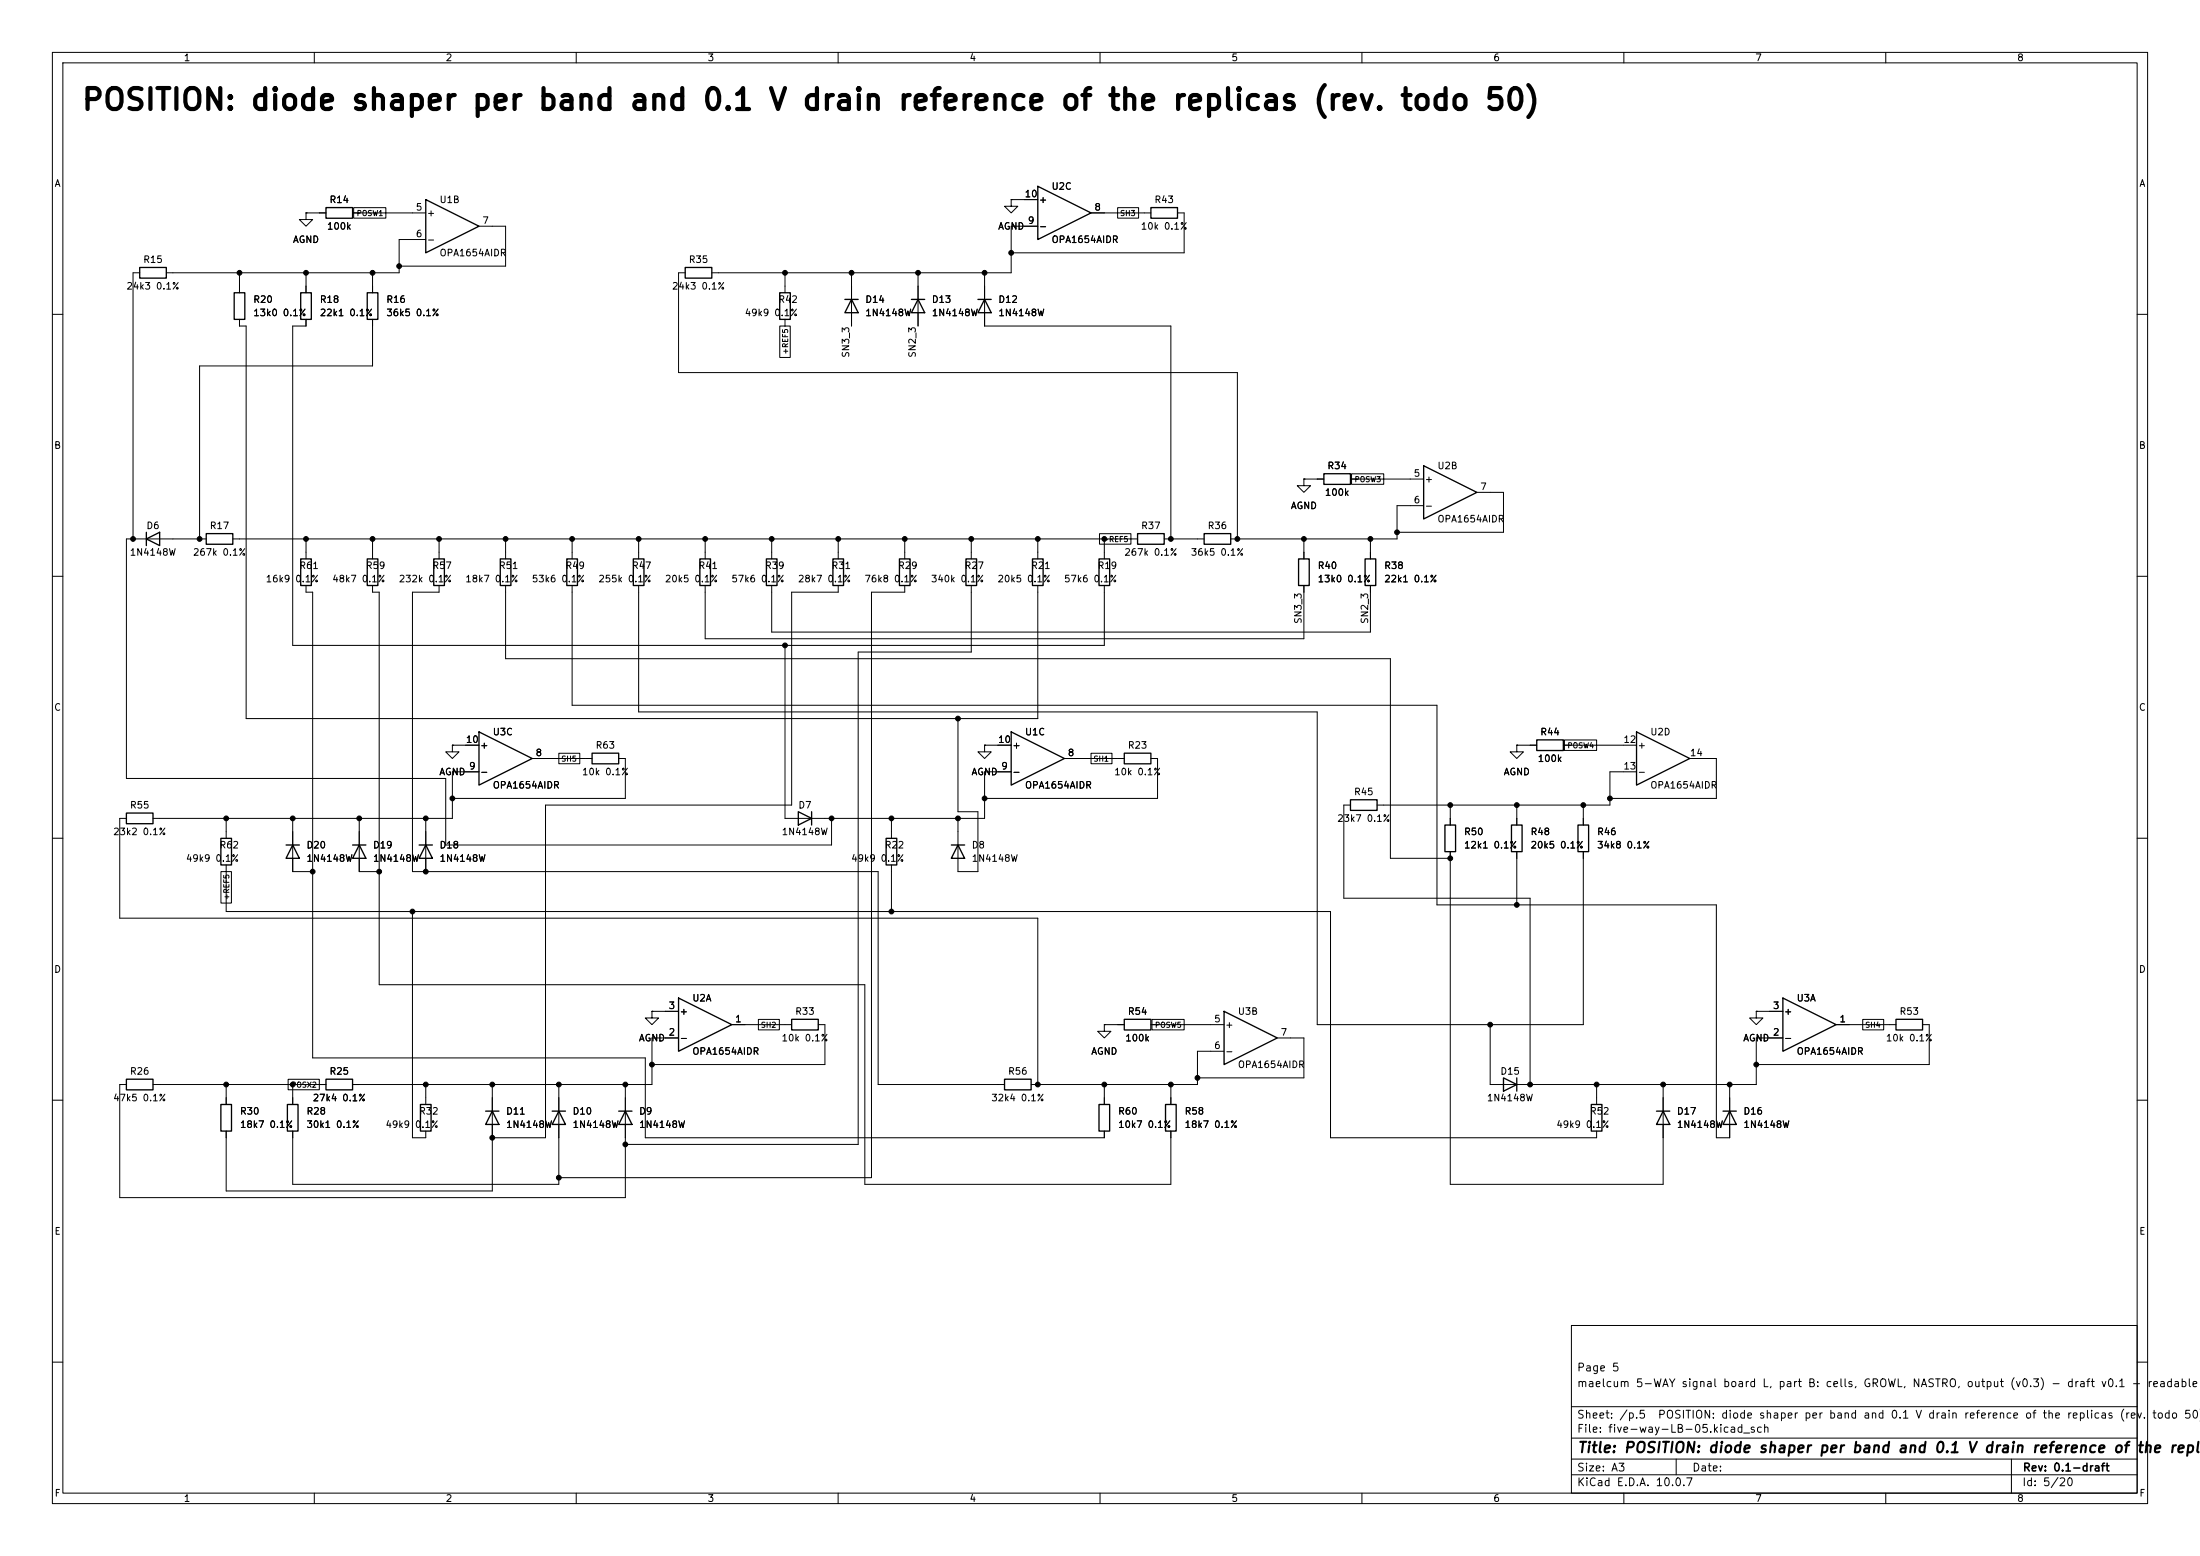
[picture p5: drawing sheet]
<svg xmlns="http://www.w3.org/2000/svg" width="420mm" height="297mm" viewBox="0 0 420 297" stroke-linecap="round" stroke-linejoin="round" font-family="sans-serif">
<g fill="none" stroke="#000" stroke-width=".19">
<path d="M10 10h400v277h-400zM12 12h396v273h-396zM60 10v2M110 10v2M160 10v2M210 10v2M260 10v2M310 10v2M360 10v2M67.5 39.6h6.2v2h-6.2zM193 38.1v1.3h1.3l-1.3 1.2-1.2-1.2h1.2M193 38.1h.1"/>
<path d="M193 38.1h5.1M213.4 39.6h4v2h-4zM26.7 52.1h-1.3v50.8M45.7 52.1v3.8M58.4 40.6v1.3h1.3l-1.3 1.3-1.3-1.3h1.3M58.4 40.6h.1M58.4 40.6h3.8M58.4 52.1v3.8M67.3 40.6h14M71.1 52.1v3.8M81.3 45.7h-5.1v6.4h-44.5M91.4 43.2h5.1v7.6h-20.3"/>
<path d="M130.8 52.1h-1.3v19h106.7v31.8M149.9 52.1v3.8M162.6 52.1v10.1M175.3 52.1v10.1M188 52.1v10.1h35.5v40.7M198.1 43.2h-5.1v8.9h-57.1M208.3 40.6h11.4M224.8 40.6h1.3v7.7h-33.1M10 60h2M45.7 61v1.2h1.3v75h151.1v-25.4M58.4 61v1.2h-2.5v61h154.9v-11.4M71.1 61v8.9h-33v33"/>
<path d="M148.9 62.2h2v6h-2zM149.9 61v1.2M408 60h2M248.9 91.4v1.3h1.3l-1.3 1.3-1.3-1.3h1.3M248.9 91.4h.1M248.9 91.4h3.8M257.8 91.4h14M258 90.4h6.2v2h-6.2zM271.8 96.5h-5.1v6.4h-31.8M281.9 94h5.1v7.6h-20.3M10 110h2M39.4 102.9h-15.3v45.7h61v12.7h73.6v-5.1"/>
<path d="M44.4 102.9h172.8M58.4 111.8v1.2h1.3v88.9h63.5v15.3h87.6v-1.3M58.4 102.9v3.8M71.1 111.8v1.2h1.3v75h92.7v38.1h58.4v-10.2M71.1 102.9v3.8M83.8 111.8v1.2h-5.1v53.4h88.9v40.6h24.2M83.8 102.9v3.8M96.5 102.9v3.8M96.5 111.8v13.9h168.9v38.1h11.5M109.2 102.9v3.8M109.2 111.8v22.8h165.1v38.1h53.4v44.5h2.5v-10.2M121.9 111.8v24.1h129.6v59.7h50.8v-33"/>
<path d="M121.9 102.9v3.8M134.6 102.9v3.8M134.6 111.8v10.1h114.3v-10.1M147.3 102.9v3.8M147.3 111.8v8.9h114.3v-8.9M160 102.9v3.8M160 111.8v1.2h-8.9v40.7h-47v63.5h-10.1M172.7 102.9v3.8M172.7 111.8v1.2h-6.3v111.8h-59.7M185.4 102.9v3.8M185.4 111.8v12.7h-21.6v93.9h-44.4M198.1 102.9v3.8"/>
<path d="M209.9 101.9h6v2h-6zM210.8 102.9v3.8M222.2 102.9h7.7M248.9 102.9v3.8M261.6 102.9v3.8M408 110h2M149.9 123.2v33h38.1v-8.9h5M182.9 137.2v17.7h3.8v11.5h-3.8v-10.2M10 160h2M24.1 156.2h-1.2v19.1h175.2v31.7M43.2 156.2v3.8M55.9 156.2v10.2h3.8"/>
<path d="M68.6 156.2v10.2h3.8M81.3 156.2v10.2M86.4 142.2v1.3h1.2l-1.2 1.3-1.3-1.3h1.3M86.4 142.2h.1M86.4 142.2h5M91.4 147.3h-5v8.9h-57.2M101.6 144.8h11.4M106.7 143.8h4v2h-4zM118.1 144.8h1.3v7.6h-33M170.2 156.2v3.8M188 142.2v1.3h1.2l-1.2 1.3-1.3-1.3h1.3M188 142.2h.1"/>
<path d="M188 142.2h5M203.2 144.8h11.4M208.3 143.8h4v2h-4zM219.7 144.8h1.3v7.6h-33M257.8 153.7h-1.3v17.8h35.6v35.5M276.9 153.7v3.8M289.6 142.2v1.3h1.2l-1.2 1.3-1.3-1.3h1.3M289.6 142.2h.1M289.6 142.2h3.8M289.6 153.7v3.8M298.4 142.2h14M298.7 141.2h6.1v2h-6.1z"/>
<path d="M302.3 153.7v3.8M312.4 147.3h-5.1v6.4h-44.4M322.6 144.8h5.1v7.6h-20.4M408 160h2M42.2 166.4h2v6h-2zM43.2 165.1v8.9h210.8v43.2h50.8v-1.3M78.7 174v43.2h2.6v-1.3M170.2 165.1v8.9M276.9 162.6v63.5h40.6v-19.1M289.6 162.6v10.1M124.5 193v1.3h1.2l-1.2 1.3-1.3-1.3h1.3M124.5 193h.1"/>
<path d="M124.5 193h5M129.5 198.1h-5v8.9h-57.2M139.7 195.6h11.4M144.8 194.6h4v2h-4zM156.2 195.6h1.3v7.6h-33M210.8 195.6v1.3h1.3l-1.3 1.2-1.3-1.2h1.3M210.8 195.6h.1M210.8 195.6h3.8M219.7 195.6h14M219.9 194.6h6.2v2h-6.2zM243.8 198.1h5.1v7.6h-20.3M284.5 195.6v11.4h50.8v-8.9h5.1"/>
<path d="M335.3 193v1.3h1.2l-1.2 1.3-1.3-1.3h1.3M335.3 193h.1M335.3 193h5.1M350.5 195.6h11.4M355.6 194.6h4v2h-4zM367 195.6h1.3v7.6h-33M10 210h2M24.1 207h-1.2v21.6h96.5v-21.6M29.2 207h33M43.2 207v3.8M55 206h6v2h-6zM55.9 207v3.8"/>
<path d="M81.3 207v3.8M94 207v20.3h-50.8v-11.4M106.7 207v19.1h-50.8v-10.2M210.8 207v3.8M223.5 207v3.8M233.7 200.7h-5.1v6.3h-31.8M304.8 207v3.8M408 210h2M300 253h108v32h-108zM10 260h2M300 278.5h108M300 274.5h108"/>
<path d="M300 268.5h108M320 278.5v3M384 278.5v6.5M408 260h2M60 285v2M110 285v2M160 285v2M210 285v2M260 285v2M300 281.5h108M310 285v2M360 285v2"/>
</g>
<g fill="none" stroke="#000" stroke-width=".25">
<path d="M62.2 39.6h5.1v2.1h-5.1zM81.3 38.1l10.1 5.1-10.1 5.1zM198.1 35.6l10.2 5-10.2 5.1zM219.7 39.6h5.1v2.1h-5.1zM26.7 51.1h5v2h-5zM44.7 55.9h2v5.1h-2zM57.4 55.9h2v5.1h-2zM70.1 55.9h2v5.1h-2zM130.8 51.1h5.1v2h-5.1zM148.8 55.9h2.1v5.1h-2.1zM161.3 57.2h2.5M162.6 57.2l1.2 2.5h-2.5z"/>
<path d="M174 57.2h2.5M175.3 57.2l1.2 2.5h-2.5zM186.7 57.2h2.5M188 57.2l1.2 2.5h-2.5zM252.7 90.4h5.1v2.1h-5.1zM271.8 88.9l10.1 5.1-10.1 5.1zM27.9 102.9l2.6-1.3v2.5zM27.9 101.6v2.5M39.4 101.9h5v2h-5zM57.4 106.7h2v5.1h-2zM70.1 106.7h2v5.1h-2zM82.8 106.7h2v5.1h-2z"/>
<path d="M95.5 106.7h2v5.1h-2zM108.2 106.7h2v5.1h-2zM120.9 106.7h2v5.1h-2zM133.6 106.7h2v5.1h-2zM146.3 106.7h2v5.1h-2zM159 106.7h2v5.1h-2zM171.7 106.7h2v5.1h-2zM184.4 106.7h2v5.1h-2zM197.1 106.7h2v5.1h-2zM209.8 106.7h2v5.1h-2zM217.2 101.9h5v2h-5zM229.9 101.9h5v2h-5z"/>
<path d="M247.9 106.7h2v5.1h-2zM260.6 106.7h2v5.1h-2zM91.4 139.7l10.2 5.1-10.2 5.1zM193 139.7l10.2 5.1-10.2 5.1zM312.4 139.7l10.2 5.1-10.2 5.1zM24.1 155.2h5.1v2h-5.1zM113 143.8h5.1v2h-5.1zM152.4 154.9l2.5 1.3-2.5 1.3zM154.9 154.9v2.6M214.6 143.8h5.1v2h-5.1zM257.8 152.7h5.1v2h-5.1zM275.8 157.5h2.1v5.1h-2.1z"/>
<path d="M288.5 157.5h2.1v5.1h-2.1zM293.4 141.2h5v2.1h-5zM301.2 157.5h2.1v5.1h-2.1zM42.2 160h2v5.1h-2zM54.6 161.3h2.5M55.9 161.3l1.2 2.5h-2.5zM67.3 161.3h2.5M68.6 161.3l1.2 2.5h-2.5zM80 161.3h2.5M81.3 161.3l1.2 2.5h-2.5zM169.2 160h2v5.1h-2zM181.6 161.3h2.5"/>
<path d="M182.9 161.3l1.2 2.5h-2.5zM129.5 190.5l10.2 5.1-10.2 5.1zM151.1 194.6h5.1v2h-5.1zM214.6 194.6h5.1v2h-5.1zM233.7 193l10.1 5.1-10.1 5.1zM340.4 190.5l10.1 5.1-10.1 5.1zM361.9 194.6h5.1v2h-5.1zM24.1 206h5.1v2h-5.1zM42.2 210.8h2v5.1h-2zM54.9 210.8h2v5.1h-2zM62.2 206h5.1v2h-5.1zM80.3 210.8h2v5.1h-2z"/>
<path d="M92.7 212.1h2.5M94 212.1l1.2 2.5h-2.5zM105.4 212.1h2.5M106.7 212.1l1.2 2.5h-2.5zM118.1 212.1h2.5M119.4 212.1l1.2 2.5h-2.5zM191.8 206h5v2h-5zM209.8 210.8h2v5.1h-2zM222.5 210.8h2v5.1h-2zM287 205.7l2.6 1.3-2.6 1.3zM289.6 205.7v2.6M303.8 210.8h2v5.1h-2z"/>
<path d="M316.2 212.1h2.6M317.5 212.1l1.3 2.5h-2.6zM328.9 212.1h2.6M330.2 212.1l1.3 2.5h-2.6z"/>
</g>
<g fill="#000" stroke="#000" stroke-width=".19">
<circle cx="45.7" cy="52.1" r=".46"/>
<circle cx="58.4" cy="52.1" r=".46"/>
<circle cx="71.1" cy="52.1" r=".46"/>
<circle cx="76.2" cy="50.8" r=".46"/>
<circle cx="149.9" cy="52.1" r=".46"/>
<circle cx="162.6" cy="52.1" r=".46"/>
<circle cx="175.3" cy="52.1" r=".46"/>
<circle cx="188" cy="52.1" r=".46"/>
<circle cx="193" cy="48.3" r=".46"/>
<circle cx="25.4" cy="102.9" r=".46"/>
<circle cx="38.1" cy="102.9" r=".46"/>
<circle cx="58.4" cy="102.9" r=".46"/>
<circle cx="71.1" cy="102.9" r=".46"/>
<circle cx="83.8" cy="102.9" r=".46"/>
<circle cx="96.5" cy="102.9" r=".46"/>
<circle cx="109.2" cy="102.9" r=".46"/>
<circle cx="121.9" cy="102.9" r=".46"/>
<circle cx="134.6" cy="102.9" r=".46"/>
<circle cx="147.3" cy="102.9" r=".46"/>
<circle cx="160" cy="102.9" r=".46"/>
<circle cx="172.7" cy="102.9" r=".46"/>
<circle cx="185.4" cy="102.9" r=".46"/>
<circle cx="198.1" cy="102.9" r=".46"/>
<circle cx="210.8" cy="102.9" r=".46"/>
<circle cx="223.5" cy="102.9" r=".46"/>
<circle cx="236.2" cy="102.9" r=".46"/>
<circle cx="248.9" cy="102.9" r=".46"/>
<circle cx="261.6" cy="102.9" r=".46"/>
<circle cx="266.7" cy="101.6" r=".46"/>
<circle cx="149.9" cy="123.2" r=".46"/>
<circle cx="182.9" cy="137.2" r=".46"/>
<circle cx="43.2" cy="156.2" r=".46"/>
<circle cx="55.9" cy="156.2" r=".46"/>
<circle cx="68.6" cy="156.2" r=".46"/>
<circle cx="81.3" cy="156.2" r=".46"/>
<circle cx="86.4" cy="152.4" r=".46"/>
<circle cx="158.7" cy="156.2" r=".46"/>
<circle cx="170.2" cy="156.2" r=".46"/>
<circle cx="182.9" cy="156.2" r=".46"/>
<circle cx="188" cy="152.4" r=".46"/>
<circle cx="276.9" cy="153.7" r=".46"/>
<circle cx="289.6" cy="153.7" r=".46"/>
<circle cx="302.3" cy="153.7" r=".46"/>
<circle cx="307.3" cy="152.4" r=".46"/>
<circle cx="59.7" cy="166.4" r=".46"/>
<circle cx="72.4" cy="166.4" r=".46"/>
<circle cx="78.7" cy="174" r=".46"/>
<circle cx="81.3" cy="166.4" r=".46"/>
<circle cx="170.2" cy="174" r=".46"/>
<circle cx="276.9" cy="163.8" r=".46"/>
<circle cx="289.6" cy="172.7" r=".46"/>
<circle cx="284.5" cy="195.6" r=".46"/>
<circle cx="43.2" cy="207" r=".46"/>
<circle cx="55.9" cy="207" r=".46"/>
<circle cx="81.3" cy="207" r=".46"/>
<circle cx="94" cy="207" r=".46"/>
<circle cx="94" cy="217.2" r=".46"/>
<circle cx="106.7" cy="207" r=".46"/>
<circle cx="119.4" cy="218.4" r=".46"/>
<circle cx="119.4" cy="207" r=".46"/>
<circle cx="124.5" cy="203.2" r=".46"/>
<circle cx="198.1" cy="207" r=".46"/>
<circle cx="210.8" cy="207" r=".46"/>
<circle cx="223.5" cy="207" r=".46"/>
<circle cx="228.6" cy="205.7" r=".46"/>
<circle cx="292.1" cy="207" r=".46"/>
<circle cx="304.8" cy="207" r=".46"/>
<circle cx="317.5" cy="207" r=".46"/>
<circle cx="330.2" cy="207" r=".46"/>
<circle cx="335.3" cy="203.2" r=".46"/>
<circle cx="106.7" cy="224.8" r=".46"/>
</g>
<text font-size="4" x="15.4" y="22">POSITION: diode shaper per band and 0.1 V drain reference of the replicas (rev. todo 50)</text>
<text font-size="2" x="301" y="277.8">Title: POSITION: diode shaper per band and 0.1 V drain reference of the replic</text>
<g font-size="1.5">
<text x="300.9" y="262.1">Page 5</text>
<text x="300.9" y="265.1">maelcum 5-WAY signal board L, part B: cells, GROWL, NASTRO, output (v0.3) - draft v0.1 - readable s</text>
<text x="300.9" y="273.8">File: five-way-LB-05.kicad_sch</text>
<text x="300.9" y="271.1">Sheet: /p.5</text>
<text x="316.4" y="271.1">POSITION: diode shaper per band and 0.1 V drain reference of the replicas (rev.</text>
<text x="410.7" y="271.1">todo 50)/</text>
<text x="300.9" y="281.2">Size: A3</text>
<text x="322.9" y="281.2">Date:</text>
<text x="386" y="281.2">Rev: 0.1-draft</text>
<text x="300.9" y="284">KiCad E.D.A. 10.0.7</text>
<text x="385.9" y="284">Id: 5/20</text>
</g>
<g font-size="1.3">
<text x="35" y="12">1</text>
<text x="85" y="12">2</text>
<text x="135" y="12">3</text>
<text x="185" y="12">4</text>
<text x="235" y="12">5</text>
<text x="285" y="12">6</text>
<text x="335" y="12">7</text>
<text x="385" y="12">8</text>
<text x="10.3" y="36">A</text>
<text x="408.3" y="36">A</text>
<text x="62.8" y="39.1">R14</text>
<text x="79.3" y="40.5">5</text>
<text x="81.4" y="41.6">+</text>
<text x="83.8" y="39.1">U1B</text>
<text x="195.5" y="38">10</text>
<text x="198.2" y="39.1">+</text>
<text x="200.6" y="36.5">U2C</text>
<text x="208.8" y="40.5">8</text>
<text x="220.3" y="39.1">R43</text>
<text x="55.8" y="46.7">AGND</text>
<text x="62.3" y="44.1">100k</text>
<text x="79.3" y="45.6">6</text>
<text x="81.4" y="46.7">-</text>
<text x="92" y="43">7</text>
<text x="190.4" y="44.1">AGND</text>
<text x="196.1" y="43">9</text>
<text x="198.2" y="44.1">-</text>
<text x="200.6" y="46.7">OPA1654AIDR</text>
<text x="217.7" y="44.1">10k 0.1%</text>
<text x="27.2" y="50.5">R15</text>
<text x="83.8" y="49.2">OPA1654AIDR</text>
<text x="131.4" y="50.5">R35</text>
<text x="24" y="55.6">24k3 0.1%</text>
<text x="48.2" y="58.1">R20</text>
<text x="60.9" y="58.1">R18</text>
<text x="73.6" y="58.1">R16</text>
<text x="128.2" y="55.6">24k3 0.1%</text>
<text x="148.5" y="58.1">R42</text>
<text x="165.1" y="58.1">D14</text>
<text x="177.8" y="58.1">D13</text>
<text x="190.5" y="58.1">D12</text>
<text x="48.2" y="60.7">13k0 0.1%</text>
<text x="60.9" y="60.7">22k1 0.1%</text>
<text x="73.6" y="60.7">36k5 0.1%</text>
<text x="142.1" y="60.7">49k9 0.1%</text>
<text x="165.1" y="60.7">1N4148W</text>
<text x="177.8" y="60.7">1N4148W</text>
<text x="190.5" y="60.7">1N4148W</text>
<text x="162.4" y="68.4" transform="rotate(-90 162.4 68.4)">SN3_3</text>
<text x="175.1" y="68.4" transform="rotate(-90 175.1 68.4)">SN2_3</text>
<text x="10.2" y="86">B</text>
<text x="253.3" y="89.9">R34</text>
<text x="274.3" y="89.9">U2B</text>
<text x="408.2" y="86">B</text>
<text x="252.8" y="94.9">100k</text>
<text x="269.8" y="91.3">5</text>
<text x="271.9" y="92.4">+</text>
<text x="282.5" y="93.8">7</text>
<text x="27.8" y="101.3">D6</text>
<text x="39.9" y="101.3">R17</text>
<text x="217.7" y="101.3">R37</text>
<text x="230.4" y="101.3">R36</text>
<text x="246.3" y="97.5">AGND</text>
<text x="269.8" y="96.4">6</text>
<text x="271.9" y="97.5">-</text>
<text x="274.3" y="100">OPA1654AIDR</text>
<text x="24.7" y="106.4">1N4148W</text>
<text x="36.7" y="106.4">267k 0.1%</text>
<text x="214.5" y="106.4">267k 0.1%</text>
<text x="227.2" y="106.4">36k5 0.1%</text>
<text x="50.6" y="111.5">16k9</text>
<text x="56.2" y="111.5">0.1%</text>
<text x="57" y="108.9">R61</text>
<text x="63.3" y="111.5">48k7 0.1%</text>
<text x="69.7" y="108.9">R59</text>
<text x="76" y="111.5">232k 0.1%</text>
<text x="82.4" y="108.9">R57</text>
<text x="88.7" y="111.5">18k7 0.1%</text>
<text x="95.1" y="108.9">R51</text>
<text x="101.4" y="111.5">53k6 0.1%</text>
<text x="107.8" y="108.9">R49</text>
<text x="114.1" y="111.5">255k 0.1%</text>
<text x="120.5" y="108.9">R47</text>
<text x="126.8" y="111.5">20k5 0.1%</text>
<text x="133.2" y="108.9">R41</text>
<text x="139.5" y="111.5">57k6 0.1%</text>
<text x="145.9" y="108.9">R39</text>
<text x="152.2" y="111.5">28k7 0.1%</text>
<text x="158.6" y="108.9">R31</text>
<text x="164.9" y="111.5">76k8 0.1%</text>
<text x="171.3" y="108.9">R29</text>
<text x="177.6" y="111.5">340k 0.1%</text>
<text x="184" y="108.9">R27</text>
<text x="190.3" y="111.5">20k5 0.1%</text>
<text x="196.7" y="108.9">R21</text>
<text x="203" y="111.5">57k6 0.1%</text>
<text x="209.4" y="108.9">R19</text>
<text x="251.4" y="108.9">R40</text>
<text x="251.4" y="111.5">13k0 0.1%</text>
<text x="264.1" y="108.9">R38</text>
<text x="264.1" y="111.5">22k1 0.1%</text>
<text x="248.8" y="119.2" transform="rotate(-90 248.8 119.2)">SN3_3</text>
<text x="261.5" y="119.2" transform="rotate(-90 261.5 119.2)">SN2_3</text>
<text x="10.2" y="136">C</text>
<text x="408.2" y="136">C</text>
<text x="88.8" y="142.1">10</text>
<text x="91.5" y="143.2">+</text>
<text x="94" y="140.7">U3C</text>
<text x="113.6" y="143.2">R63</text>
<text x="190.4" y="142.1">10</text>
<text x="193.1" y="143.2">+</text>
<text x="195.6" y="140.7">U1C</text>
<text x="215.2" y="143.2">R23</text>
<text x="293.9" y="140.7">R44</text>
<text x="309.8" y="142.1">12</text>
<text x="312.5" y="143.2">+</text>
<text x="314.9" y="140.7">U2D</text>
<text x="83.8" y="148.3">AGND</text>
<text x="89.4" y="147.2">9</text>
<text x="91.5" y="148.3">-</text>
<text x="102.1" y="144.6">8</text>
<text x="111" y="148.3">10k 0.1%</text>
<text x="185.4" y="148.3">AGND</text>
<text x="191" y="147.2">9</text>
<text x="193.1" y="148.3">-</text>
<text x="203.7" y="144.6">8</text>
<text x="212.6" y="148.3">10k 0.1%</text>
<text x="287" y="148.3">AGND</text>
<text x="293.5" y="145.7">100k</text>
<text x="309.8" y="147.2">13</text>
<text x="312.5" y="148.3">-</text>
<text x="322.5" y="144.6">14</text>
<text x="24.7" y="154.6">R55</text>
<text x="94" y="150.8">OPA1654AIDR</text>
<text x="152.3" y="154.6">D7</text>
<text x="195.6" y="150.8">OPA1654AIDR</text>
<text x="258.4" y="152.1">R45</text>
<text x="314.9" y="150.8">OPA1654AIDR</text>
<text x="21.5" y="159.7">23k2 0.1%</text>
<text x="149.1" y="159.7">1N4148W</text>
<text x="255.2" y="157.2">23k7 0.1%</text>
<text x="279.4" y="159.7">R50</text>
<text x="292.1" y="159.7">R48</text>
<text x="304.8" y="159.7">R46</text>
<text x="35.4" y="164.8">49k9 0.1%</text>
<text x="41.8" y="162.3">R62</text>
<text x="58.4" y="162.3">D20</text>
<text x="58.4" y="164.8">1N4148W</text>
<text x="71.1" y="162.3">D19</text>
<text x="71.1" y="164.8">1N4148W</text>
<text x="83.8" y="162.3">D18</text>
<text x="83.8" y="164.8">1N4148W</text>
<text x="162.4" y="164.8">49k9 0.1%</text>
<text x="168.8" y="162.3">R22</text>
<text x="185.4" y="162.3">D8</text>
<text x="185.4" y="164.8">1N4148W</text>
<text x="279.4" y="162.3">12k1 0.1%</text>
<text x="292.1" y="162.3">20k5 0.1%</text>
<text x="304.8" y="162.3">34k8 0.1%</text>
<text x="10.2" y="186">D</text>
<text x="408.2" y="186">D</text>
<text x="132.1" y="191.5">U2A</text>
<text x="342.9" y="191.5">U3A</text>
<text x="127.5" y="198">2</text>
<text x="127.5" y="192.9">3</text>
<text x="129.6" y="194">+</text>
<text x="140.2" y="195.4">1</text>
<text x="151.7" y="194">R33</text>
<text x="215.2" y="194">R54</text>
<text x="231.7" y="195.4">5</text>
<text x="233.8" y="196.5">+</text>
<text x="236.2" y="194">U3B</text>
<text x="244.4" y="198">7</text>
<text x="338.4" y="198">2</text>
<text x="338.4" y="192.9">3</text>
<text x="340.5" y="194">+</text>
<text x="351.1" y="195.4">1</text>
<text x="362.5" y="194">R53</text>
<text x="121.9" y="199.1">AGND</text>
<text x="129.6" y="199.1">-</text>
<text x="132.1" y="201.6">OPA1654AIDR</text>
<text x="149.1" y="199.1">10k 0.1%</text>
<text x="208.2" y="201.6">AGND</text>
<text x="214.7" y="199.1">100k</text>
<text x="231.7" y="200.5">6</text>
<text x="233.8" y="201.6">-</text>
<text x="332.7" y="199.1">AGND</text>
<text x="340.5" y="199.1">-</text>
<text x="342.9" y="201.6">OPA1654AIDR</text>
<text x="359.9" y="199.1">10k 0.1%</text>
<text x="24.7" y="205.4">R26</text>
<text x="62.8" y="205.4">R25</text>
<text x="192.3" y="205.4">R56</text>
<text x="236.2" y="204.2">OPA1654AIDR</text>
<text x="286.3" y="205.4">D15</text>
<text x="21.5" y="210.5">47k5 0.1%</text>
<text x="45.7" y="213.1">R30</text>
<text x="45.7" y="215.6">18k7 0.1%</text>
<text x="58.4" y="213.1">R28</text>
<text x="58.4" y="215.6">30k1 0.1%</text>
<text x="59.6" y="210.5">27k4 0.1%</text>
<text x="73.5" y="215.6">49k9</text>
<text x="79.1" y="215.6">0.1%</text>
<text x="79.9" y="213.1">R32</text>
<text x="96.5" y="213.1">D11</text>
<text x="96.5" y="215.6">1N4148W</text>
<text x="109.2" y="213.1">D10</text>
<text x="109.2" y="215.6">1N4148W</text>
<text x="121.9" y="213.1">D9</text>
<text x="121.9" y="215.6">1N4148W</text>
<text x="189.1" y="210.5">32k4 0.1%</text>
<text x="213.3" y="213.1">R60</text>
<text x="213.3" y="215.6">10k7 0.1%</text>
<text x="226" y="213.1">R58</text>
<text x="226" y="215.6">18k7 0.1%</text>
<text x="283.7" y="210.5">1N4148W</text>
<text x="297" y="215.6">49k9 0.1%</text>
<text x="303.4" y="213.1">R52</text>
<text x="320" y="213.1">D17</text>
<text x="320" y="215.6">1N4148W</text>
<text x="332.7" y="213.1">D16</text>
<text x="332.7" y="215.6">1N4148W</text>
<text x="10.3" y="236">E</text>
<text x="408.3" y="236">E</text>
<text x="10.3" y="286">F</text>
<text x="35" y="287">1</text>
<text x="85" y="287">2</text>
<text x="135" y="287">3</text>
<text x="185" y="287">4</text>
<text x="235" y="287">5</text>
<text x="285" y="287">6</text>
<text x="335" y="287">7</text>
<text x="385" y="287">8</text>
<text x="408.3" y="286">F</text>
</g>
<g font-size="1">
<text x="68" y="41.5">POSW1</text>
<text x="213.7" y="41.5">SH3</text>
<text x="150.7" y="67.8" transform="rotate(-90 150.7 67.8)">+REF5</text>
<text x="258.5" y="92.3">POSW3</text>
<text x="210.4" y="103.7">-REF5</text>
<text x="299.1" y="143.1">POSW4</text>
<text x="107.1" y="145.6">SH5</text>
<text x="208.7" y="145.6">SH1</text>
<text x="44" y="171.9" transform="rotate(-90 44 171.9)">+REF5</text>
<text x="145.2" y="196.4">SH2</text>
<text x="220.4" y="196.4">POSW5</text>
<text x="356" y="196.4">SH4</text>
<text x="55.5" y="207.8">POSX2</text>
</g>
</svg>
